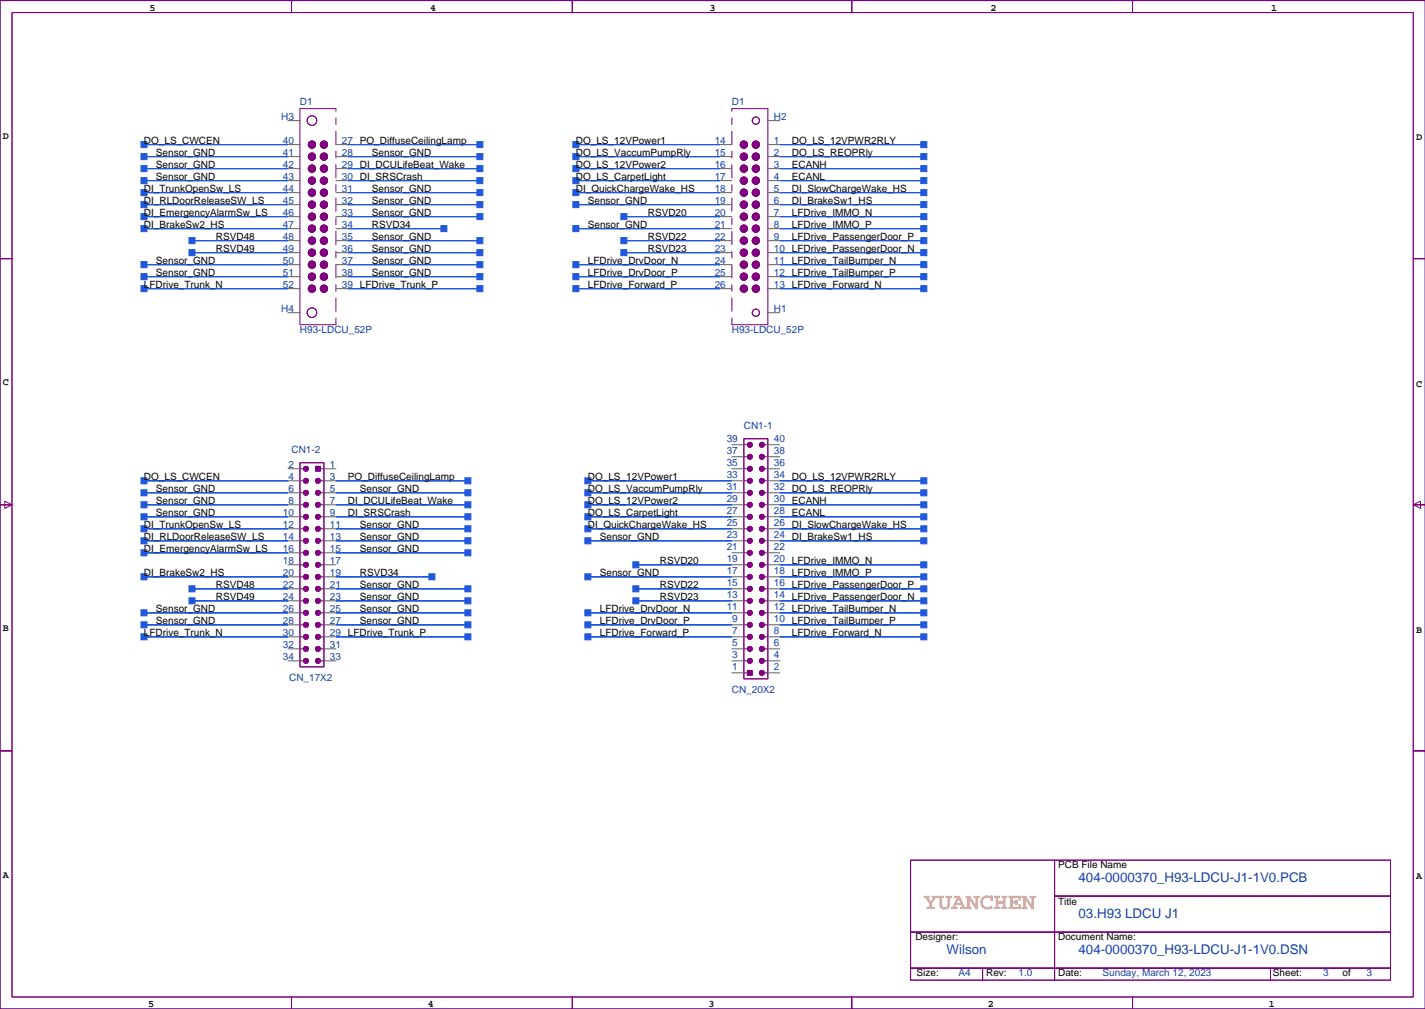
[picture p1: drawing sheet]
<svg xmlns="http://www.w3.org/2000/svg" width="302mm" height="213mm" viewBox="0 0 302 213" stroke-linecap="round" stroke-linejoin="round" font-family="sans-serif">
<path d="M301.7 .1h-301.7v213.3h301.7" fill="none" stroke="#000080" stroke-width=".21"/>
<g fill="none" stroke="#800080" stroke-width=".21">
<path d="M2.5 2.7h296.6v208.2h-296.6zM301.7 .1h-62v2.6v-2.6h-59.4v2.6v-2.6h-59.2v2.6v-2.6h-59.4v2.6v-2.6h-61.7v54.6h2.5h-2.5v52.1h2.5l-1.5 .7v-1.5l1.5 .8h-2.5v52h2.5h-2.5v54.6h61.7v-2.5v2.5h59.4v-2.5v2.5h59.2v-2.5v2.5h59.4v-2.5v2.5h62M71.1 23h-7.6v45.7h7.6M154.9 23h7.6v45.7h-7.6M301.7 54.7h-2.6h2.6M63.5 97.9h5.1v43.2h-5.1zM63.5 99.2h.7M66.8 98.6h1v1.1h-1zM67.8 99.2h.8M157.4 92.8h5.1v50.8h-5.1zM157.4 99.2h.8M157.4 94.1h.8"/>
<path d="M157.4 96.6h.8M161.8 99.2h.7M161.8 94.1h.7M161.8 96.6h.7M63.5 101.7h.7M63.5 104.2h.7M63.5 106.8h.7M63.5 109.3h.7M63.5 111.9h.7M63.5 114.4h.7M63.5 116.9h.7M63.5 119.5h.7"/>
<path d="M67.8 101.7h.8M67.8 104.2h.8M67.8 106.8h.8M67.8 109.3h.8M67.8 111.9h.8M67.8 114.4h.8M67.8 116.9h.8M67.8 119.5h.8M157.4 101.7h.8M157.4 104.2h.8M157.4 106.8h.8M157.4 109.3h.8"/>
<path d="M157.4 111.9h.8M157.4 114.4h.8M157.4 116.9h.8M157.4 119.5h.8M161.8 101.7h.7M161.8 104.2h.7M161.8 106.8h.7M161.8 109.3h.7M161.8 111.9h.7M161.8 114.4h.7M161.8 116.9h.7M161.8 119.5h.7"/>
<path d="M299.1 106.8l1.6-.8v1.5l-1.6-.7h2.6zM63.5 139.8h.7M63.5 137.2h.7M63.5 134.7h.7M63.5 132.2h.7M63.5 129.6h.7M63.5 127.1h.7M63.5 124.6h.7M63.5 122h.7M67.8 139.8h.8M67.8 137.2h.8M67.8 134.7h.8"/>
<path d="M67.8 132.2h.8M67.8 129.6h.8M67.8 127.1h.8M67.8 124.6h.8M67.8 122h.8M157.4 139.8h.8M157.4 137.2h.8M157.4 134.7h.8M157.4 132.2h.8M157.4 129.6h.8M157.4 127.1h.8M157.4 124.6h.8"/>
<path d="M157.4 122h.8M161.8 139.8h.7M161.8 137.2h.7M161.8 134.7h.7M161.8 132.2h.7M161.8 129.6h.7M161.8 127.1h.7M161.8 124.6h.7M161.8 122h.7M157.4 142.3h.8M158.2 141.8h1v1h-1zM161.8 142.3h.7"/>
<path d="M301.7 158.8h-2.6h2.6M192.7 181.9h30.5v15.3h-30.5zM192.7 197.2h30.5v7.6h-30.5zM223.2 189.6h71.1v7.6h-71.1zM223.2 197.2h71.1v7.6h-71.1zM223.2 181.9h71.1v7.7h-71.1zM192.7 204.8h15.3v2.5h-15.3zM208 204.8h15.2v2.5h-15.2zM223.2 204.8h45.7v2.5h-45.7zM268.9 204.8h25.4v2.5h-25.4z"/>
<circle cx="66" cy="35.7" r=".76"/>
<circle cx="66" cy="38.2" r=".76"/>
<circle cx="66" cy="33.1" r=".76"/>
<circle cx="66" cy="30.6" r=".76"/>
<circle cx="66" cy="25.5" r="1.02"/>
<circle cx="68.6" cy="35.7" r=".76"/>
<circle cx="68.6" cy="38.2" r=".76"/>
<circle cx="68.6" cy="33.1" r=".76"/>
<circle cx="68.6" cy="30.6" r=".76"/>
<circle cx="157.4" cy="35.7" r=".76"/>
<circle cx="157.4" cy="38.2" r=".76"/>
<circle cx="157.4" cy="33.1" r=".76"/>
<circle cx="157.4" cy="30.6" r=".76"/>
<circle cx="160" cy="35.7" r=".76"/>
<circle cx="160" cy="25.5" r=".76"/>
<circle cx="160" cy="38.2" r=".76"/>
<circle cx="160" cy="33.1" r=".76"/>
<circle cx="160" cy="30.6" r=".76"/>
<circle cx="66" cy="40.7" r=".76"/>
<circle cx="66" cy="50.9" r=".76"/>
<circle cx="66" cy="48.4" r=".76"/>
<circle cx="66" cy="56" r=".76"/>
<circle cx="66" cy="43.3" r=".76"/>
<circle cx="66" cy="45.8" r=".76"/>
<circle cx="66" cy="53.4" r=".76"/>
<circle cx="66" cy="58.5" r=".76"/>
<circle cx="68.6" cy="40.7" r=".76"/>
<circle cx="68.6" cy="48.4" r=".76"/>
<circle cx="68.6" cy="50.9" r=".76"/>
<circle cx="68.6" cy="56" r=".76"/>
<circle cx="68.6" cy="43.3" r=".76"/>
<circle cx="68.6" cy="45.8" r=".76"/>
<circle cx="68.6" cy="58.5" r=".76"/>
<circle cx="68.6" cy="53.4" r=".76"/>
<circle cx="157.4" cy="40.7" r=".76"/>
<circle cx="157.4" cy="43.3" r=".76"/>
<circle cx="157.4" cy="50.9" r=".76"/>
<circle cx="157.4" cy="48.4" r=".76"/>
<circle cx="157.4" cy="56" r=".76"/>
<circle cx="157.4" cy="58.5" r=".76"/>
<circle cx="157.4" cy="45.8" r=".76"/>
<circle cx="157.4" cy="53.4" r=".76"/>
<circle cx="160" cy="40.7" r=".76"/>
<circle cx="160" cy="50.9" r=".76"/>
<circle cx="160" cy="56" r=".76"/>
<circle cx="160" cy="43.3" r=".76"/>
<circle cx="160" cy="48.4" r=".76"/>
<circle cx="160" cy="58.5" r=".76"/>
<circle cx="160" cy="45.8" r=".76"/>
<circle cx="160" cy="53.4" r=".76"/>
<circle cx="66" cy="61.1" r=".76"/>
<circle cx="66" cy="66.1" r="1.02"/>
<circle cx="68.6" cy="61.1" r=".76"/>
<circle cx="157.4" cy="61.1" r=".76"/>
<circle cx="160" cy="61.1" r=".76"/>
<circle cx="160" cy="66.1" r=".76"/>
<circle cx="64.8" cy="99.2" r=".51"/>
<circle cx="158.7" cy="94.1" r=".51"/>
<circle cx="158.7" cy="96.6" r=".51"/>
<circle cx="158.7" cy="99.2" r=".51"/>
<circle cx="161.3" cy="94.1" r=".51"/>
<circle cx="161.3" cy="96.6" r=".51"/>
<circle cx="161.3" cy="99.2" r=".51"/>
<circle cx="64.8" cy="114.4" r=".51"/>
<circle cx="64.8" cy="101.7" r=".51"/>
<circle cx="64.8" cy="106.8" r=".51"/>
<circle cx="64.8" cy="104.2" r=".51"/>
<circle cx="64.8" cy="109.3" r=".51"/>
<circle cx="64.8" cy="116.9" r=".51"/>
<circle cx="64.8" cy="119.5" r=".51"/>
<circle cx="64.8" cy="111.9" r=".51"/>
<circle cx="67.3" cy="106.8" r=".51"/>
<circle cx="67.3" cy="101.7" r=".51"/>
<circle cx="67.3" cy="114.4" r=".51"/>
<circle cx="67.3" cy="104.2" r=".51"/>
<circle cx="67.3" cy="109.3" r=".51"/>
<circle cx="67.3" cy="116.9" r=".51"/>
<circle cx="67.3" cy="119.5" r=".51"/>
<circle cx="67.3" cy="111.9" r=".51"/>
<circle cx="158.7" cy="106.8" r=".51"/>
<circle cx="158.7" cy="114.4" r=".51"/>
<circle cx="158.7" cy="101.7" r=".51"/>
<circle cx="158.7" cy="104.2" r=".51"/>
<circle cx="158.7" cy="109.3" r=".51"/>
<circle cx="158.7" cy="116.9" r=".51"/>
<circle cx="158.7" cy="111.9" r=".51"/>
<circle cx="158.7" cy="119.5" r=".51"/>
<circle cx="161.3" cy="114.4" r=".51"/>
<circle cx="161.3" cy="106.8" r=".51"/>
<circle cx="161.3" cy="101.7" r=".51"/>
<circle cx="161.3" cy="104.2" r=".51"/>
<circle cx="161.3" cy="109.3" r=".51"/>
<circle cx="161.3" cy="116.9" r=".51"/>
<circle cx="161.3" cy="111.9" r=".51"/>
<circle cx="161.3" cy="119.5" r=".51"/>
<circle cx="64.8" cy="122" r=".51"/>
<circle cx="64.8" cy="129.6" r=".51"/>
<circle cx="64.8" cy="134.7" r=".51"/>
<circle cx="64.8" cy="127.1" r=".51"/>
<circle cx="64.8" cy="124.6" r=".51"/>
<circle cx="64.8" cy="139.8" r=".51"/>
<circle cx="64.8" cy="132.2" r=".51"/>
<circle cx="64.8" cy="137.2" r=".51"/>
<circle cx="67.3" cy="122" r=".51"/>
<circle cx="67.3" cy="129.6" r=".51"/>
<circle cx="67.3" cy="134.7" r=".51"/>
<circle cx="67.3" cy="127.1" r=".51"/>
<circle cx="67.3" cy="124.6" r=".51"/>
<circle cx="67.3" cy="139.8" r=".51"/>
<circle cx="67.3" cy="132.2" r=".51"/>
<circle cx="67.3" cy="137.2" r=".51"/>
<circle cx="158.7" cy="122" r=".51"/>
<circle cx="158.7" cy="129.6" r=".51"/>
<circle cx="158.7" cy="134.7" r=".51"/>
<circle cx="158.7" cy="127.1" r=".51"/>
<circle cx="158.7" cy="124.6" r=".51"/>
<circle cx="158.7" cy="139.8" r=".51"/>
<circle cx="158.7" cy="132.2" r=".51"/>
<circle cx="158.7" cy="137.2" r=".51"/>
<circle cx="161.3" cy="122" r=".51"/>
<circle cx="161.3" cy="134.7" r=".51"/>
<circle cx="161.3" cy="137.2" r=".51"/>
<circle cx="161.3" cy="129.6" r=".51"/>
<circle cx="161.3" cy="127.1" r=".51"/>
<circle cx="161.3" cy="124.6" r=".51"/>
<circle cx="161.3" cy="139.8" r=".51"/>
<circle cx="161.3" cy="132.2" r=".51"/>
<circle cx="161.3" cy="142.3" r=".51"/>
</g>
<g fill="#800080" stroke="#800080" stroke-width=".21">
<path d="M66.8 98.6h1v1.1h-1z" fill-rule="evenodd"/>
<path d="M158.2 141.8h1v1h-1z" fill-rule="evenodd"/>
<circle cx="64.8" cy="127.1" r=".51"/>
<circle cx="64.8" cy="134.7" r=".51"/>
<circle cx="64.8" cy="139.8" r=".51"/>
<circle cx="64.8" cy="129.6" r=".51"/>
<circle cx="64.8" cy="124.6" r=".51"/>
<circle cx="64.8" cy="132.2" r=".51"/>
<circle cx="64.8" cy="137.2" r=".51"/>
<circle cx="67.3" cy="127.1" r=".51"/>
<circle cx="67.3" cy="134.7" r=".51"/>
<circle cx="67.3" cy="139.8" r=".51"/>
<circle cx="67.3" cy="129.6" r=".51"/>
<circle cx="67.3" cy="124.6" r=".51"/>
<circle cx="67.3" cy="132.2" r=".51"/>
<circle cx="67.3" cy="137.2" r=".51"/>
<circle cx="64.8" cy="99.2" r=".51"/>
<circle cx="64.8" cy="114.4" r=".51"/>
<circle cx="64.8" cy="106.8" r=".51"/>
<circle cx="64.8" cy="116.9" r=".51"/>
<circle cx="64.8" cy="104.2" r=".51"/>
<circle cx="64.8" cy="109.3" r=".51"/>
<circle cx="64.8" cy="111.9" r=".51"/>
<circle cx="64.8" cy="122" r=".51"/>
<circle cx="64.8" cy="101.7" r=".51"/>
<circle cx="64.8" cy="119.5" r=".51"/>
<circle cx="67.3" cy="114.4" r=".51"/>
<circle cx="67.3" cy="106.8" r=".51"/>
<circle cx="67.3" cy="116.9" r=".51"/>
<circle cx="67.3" cy="104.2" r=".51"/>
<circle cx="67.3" cy="109.3" r=".51"/>
<circle cx="67.3" cy="111.9" r=".51"/>
<circle cx="67.3" cy="122" r=".51"/>
<circle cx="67.3" cy="101.7" r=".51"/>
<circle cx="67.3" cy="119.5" r=".51"/>
<circle cx="160" cy="30.6" r=".76"/>
<circle cx="157.4" cy="30.6" r=".76"/>
<circle cx="160" cy="33.1" r=".76"/>
<circle cx="157.4" cy="33.1" r=".76"/>
<circle cx="160" cy="35.7" r=".76"/>
<circle cx="157.4" cy="35.7" r=".76"/>
<circle cx="160" cy="38.2" r=".76"/>
<circle cx="157.4" cy="38.2" r=".76"/>
<circle cx="160" cy="40.7" r=".76"/>
<circle cx="157.4" cy="40.7" r=".76"/>
<circle cx="160" cy="43.3" r=".76"/>
<circle cx="157.4" cy="43.3" r=".76"/>
<circle cx="160" cy="45.8" r=".76"/>
<circle cx="157.4" cy="45.8" r=".76"/>
<circle cx="160" cy="48.4" r=".76"/>
<circle cx="157.4" cy="48.4" r=".76"/>
<circle cx="160" cy="50.9" r=".76"/>
<circle cx="157.4" cy="50.9" r=".76"/>
<circle cx="160" cy="53.4" r=".76"/>
<circle cx="157.4" cy="53.4" r=".76"/>
<circle cx="160" cy="56" r=".76"/>
<circle cx="157.4" cy="56" r=".76"/>
<circle cx="160" cy="58.5" r=".76"/>
<circle cx="157.4" cy="58.5" r=".76"/>
<circle cx="160" cy="61.1" r=".76"/>
<circle cx="157.4" cy="61.1" r=".76"/>
<circle cx="161.3" cy="94.1" r=".51"/>
<circle cx="158.7" cy="94.1" r=".51"/>
<circle cx="161.3" cy="114.4" r=".51"/>
<circle cx="161.3" cy="106.8" r=".51"/>
<circle cx="161.3" cy="96.6" r=".51"/>
<circle cx="161.3" cy="99.2" r=".51"/>
<circle cx="161.3" cy="101.7" r=".51"/>
<circle cx="161.3" cy="111.9" r=".51"/>
<circle cx="161.3" cy="116.9" r=".51"/>
<circle cx="161.3" cy="109.3" r=".51"/>
<circle cx="161.3" cy="104.2" r=".51"/>
<circle cx="158.7" cy="114.4" r=".51"/>
<circle cx="158.7" cy="106.8" r=".51"/>
<circle cx="158.7" cy="96.6" r=".51"/>
<circle cx="158.7" cy="99.2" r=".51"/>
<circle cx="158.7" cy="101.7" r=".51"/>
<circle cx="158.7" cy="111.9" r=".51"/>
<circle cx="158.7" cy="116.9" r=".51"/>
<circle cx="158.7" cy="109.3" r=".51"/>
<circle cx="158.7" cy="104.2" r=".51"/>
<circle cx="161.3" cy="142.3" r=".51"/>
<circle cx="161.3" cy="127.1" r=".51"/>
<circle cx="161.3" cy="134.7" r=".51"/>
<circle cx="161.3" cy="124.6" r=".51"/>
<circle cx="161.3" cy="137.2" r=".51"/>
<circle cx="161.3" cy="132.2" r=".51"/>
<circle cx="161.3" cy="129.6" r=".51"/>
<circle cx="161.3" cy="119.5" r=".51"/>
<circle cx="161.3" cy="139.8" r=".51"/>
<circle cx="161.3" cy="122" r=".51"/>
<circle cx="158.7" cy="127.1" r=".51"/>
<circle cx="158.7" cy="134.7" r=".51"/>
<circle cx="158.7" cy="124.6" r=".51"/>
<circle cx="158.7" cy="137.2" r=".51"/>
<circle cx="158.7" cy="132.2" r=".51"/>
<circle cx="158.7" cy="129.6" r=".51"/>
<circle cx="158.7" cy="119.5" r=".51"/>
<circle cx="158.7" cy="139.8" r=".51"/>
<circle cx="158.7" cy="122" r=".51"/>
<circle cx="68.6" cy="30.6" r=".76"/>
<circle cx="66" cy="30.6" r=".76"/>
<circle cx="68.6" cy="33.1" r=".76"/>
<circle cx="66" cy="33.1" r=".76"/>
<circle cx="68.6" cy="35.7" r=".76"/>
<circle cx="66" cy="35.7" r=".76"/>
<circle cx="68.6" cy="38.2" r=".76"/>
<circle cx="66" cy="38.2" r=".76"/>
<circle cx="68.6" cy="40.7" r=".76"/>
<circle cx="66" cy="40.7" r=".76"/>
<circle cx="68.6" cy="43.3" r=".76"/>
<circle cx="66" cy="43.3" r=".76"/>
<circle cx="68.6" cy="45.8" r=".76"/>
<circle cx="66" cy="45.8" r=".76"/>
<circle cx="68.6" cy="48.4" r=".76"/>
<circle cx="66" cy="48.4" r=".76"/>
<circle cx="68.6" cy="50.9" r=".76"/>
<circle cx="66" cy="50.9" r=".76"/>
<circle cx="68.6" cy="53.4" r=".76"/>
<circle cx="66" cy="53.4" r=".76"/>
<circle cx="68.6" cy="56" r=".76"/>
<circle cx="66" cy="56" r=".76"/>
<circle cx="68.6" cy="58.5" r=".76"/>
<circle cx="66" cy="58.5" r=".76"/>
<circle cx="68.6" cy="61.1" r=".76"/>
<circle cx="66" cy="61.1" r=".76"/>
</g>
<g fill="none" stroke="#606060" stroke-width=".21">
<path d="M60.9 30.6h2.6M60.9 33.1h2.6M60.9 35.7h2.6M60.9 38.2h2.6M60.9 25.5h2.6M71.1 30.6h2.5M71.1 33.1h2.5M71.1 35.7h2.5M71.1 38.2h2.5M152.4 30.6h2.5M152.4 33.1h2.5M152.4 35.7h2.5"/>
<path d="M152.4 38.2h2.5M162.5 30.6h2.6M162.5 33.1h2.6M162.5 35.7h2.6M162.5 38.2h2.6M162.5 25.5h2.6M60.9 40.8h2.6M60.9 43.3h2.6M60.9 45.8h2.6M60.9 48.4h2.6M60.9 50.9h2.6M60.9 53.4h2.6"/>
<path d="M60.9 56h2.6M60.9 58.5h2.6M71.1 40.8h2.5M71.1 43.3h2.5M71.1 45.8h2.5M71.1 48.4h2.5M71.1 50.9h2.5M71.1 53.4h2.5M71.1 56h2.5M71.1 58.5h2.5M152.4 40.8h2.5M152.4 43.3h2.5"/>
<path d="M152.4 45.8h2.5M152.4 48.4h2.5M152.4 50.9h2.5M152.4 53.4h2.5M152.4 56h2.5M152.4 58.5h2.5M162.5 40.8h2.6M162.5 43.3h2.6M162.5 45.8h2.6M162.5 48.4h2.6M162.5 50.9h2.6M162.5 53.4h2.6"/>
<path d="M162.5 56h2.6M162.5 58.5h2.6M60.9 61.1h2.6M60.9 66.1h2.6M71.1 61.1h2.5M152.4 61.1h2.5M162.5 61.1h2.6M162.5 66.1h2.6M60.9 99.2h2.6M68.6 99.2h2.5M154.9 99.2h2.5M154.9 96.6h2.5"/>
<path d="M154.9 94.1h2.5M162.5 99.2h2.6M162.5 96.6h2.6M162.5 94.1h2.6M60.9 101.7h2.6M60.9 104.2h2.6M60.9 106.8h2.6M60.9 109.3h2.6M60.9 111.9h2.6M60.9 114.4h2.6M60.9 116.9h2.6M60.9 119.5h2.6"/>
<path d="M68.6 101.7h2.5M68.6 104.2h2.5M68.6 106.8h2.5M68.6 109.3h2.5M68.6 111.9h2.5M68.6 114.4h2.5M68.6 116.9h2.5M68.6 119.5h2.5M154.9 101.7h2.5M154.9 104.2h2.5M154.9 106.8h2.5M154.9 109.3h2.5"/>
<path d="M154.9 111.9h2.5M154.9 114.4h2.5M154.9 116.9h2.5M154.9 119.5h2.5M162.5 101.7h2.6M162.5 104.2h2.6M162.5 106.8h2.6M162.5 109.3h2.6M162.5 111.9h2.6M162.5 114.4h2.6M162.5 116.9h2.6M162.5 119.5h2.6"/>
<path d="M60.9 122h2.6M60.9 124.6h2.6M60.9 127.1h2.6M60.9 129.6h2.6M60.9 132.2h2.6M60.9 134.7h2.6M60.9 137.2h2.6M60.9 139.8h2.6M68.6 122h2.5M68.6 124.6h2.5M68.6 127.1h2.5M68.6 129.6h2.5"/>
<path d="M68.6 132.2h2.5M68.6 134.7h2.5M68.6 137.2h2.5M68.6 139.8h2.5M154.9 122h2.5M154.9 124.6h2.5M154.9 127.1h2.5M154.9 129.6h2.5M154.9 132.2h2.5M154.9 134.7h2.5M154.9 137.2h2.5M154.9 139.8h2.5"/>
<path d="M162.5 122h2.6M162.5 124.6h2.6M162.5 127.1h2.6M162.5 129.6h2.6M162.5 132.2h2.6M162.5 134.7h2.6M162.5 137.2h2.6M162.5 139.8h2.6M154.9 142.3h2.5M162.5 142.3h2.6"/>
</g>
<path d="M71.1 68.7v-45.7M154.9 68.7v-45.7" fill="none" stroke="#800080" stroke-width=".21" stroke-dasharray="1.4 1.4 2.8 1.4"/>
<g fill="#2058dd" stroke="#2058dd" stroke-width=".21">
<path d="M132.1 45.8h20.3z" fill-rule="evenodd"/>
<path d="M131.4 45.2h1.3v1.3h-1.3z" fill-rule="evenodd"/>
<path d="M134.6 119.5h20.3z" fill-rule="evenodd"/>
<path d="M134 118.8h1.2v1.3h-1.2z" fill-rule="evenodd"/>
<path d="M165.1 106.8h30.4z" fill-rule="evenodd"/>
<path d="M194.9 106.1h1.3v1.3h-1.3z" fill-rule="evenodd"/>
<path d="M165.1 35.7h30.4z" fill-rule="evenodd"/>
<path d="M194.9 35h1.3v1.3h-1.3z" fill-rule="evenodd"/>
<path d="M132.1 50.9h20.3z" fill-rule="evenodd"/>
<path d="M131.4 50.3h1.3v1.2h-1.3z" fill-rule="evenodd"/>
<path d="M134.6 124.6h20.3z" fill-rule="evenodd"/>
<path d="M134 123.9h1.2v1.3h-1.2z" fill-rule="evenodd"/>
<path d="M121.9 35.7h30.5z" fill-rule="evenodd"/>
<path d="M121.3 35h1.2v1.3h-1.2z" fill-rule="evenodd"/>
<path d="M124.4 106.8h30.5z" fill-rule="evenodd"/>
<path d="M123.8 106.1h1.3v1.3h-1.3z" fill-rule="evenodd"/>
<path d="M121.9 33.1h30.5z" fill-rule="evenodd"/>
<path d="M121.3 32.5h1.2v1.3h-1.2z" fill-rule="evenodd"/>
<path d="M124.4 104.2h30.5z" fill-rule="evenodd"/>
<path d="M123.8 103.6h1.3v1.3h-1.3z" fill-rule="evenodd"/>
<path d="M121.9 40.8h30.5z" fill-rule="evenodd"/>
<path d="M121.3 40.1h1.2v1.3h-1.2z" fill-rule="evenodd"/>
<path d="M124.4 111.9h30.5z" fill-rule="evenodd"/>
<path d="M123.8 111.2h1.3v1.3h-1.3z" fill-rule="evenodd"/>
<path d="M121.9 38.2h30.5z" fill-rule="evenodd"/>
<path d="M121.3 37.6h1.2v1.2h-1.2z" fill-rule="evenodd"/>
<path d="M124.4 109.3h30.5z" fill-rule="evenodd"/>
<path d="M123.8 108.7h1.3v1.2h-1.3z" fill-rule="evenodd"/>
<path d="M121.9 30.6h30.5z" fill-rule="evenodd"/>
<path d="M121.3 30h1.2v1.2h-1.2z" fill-rule="evenodd"/>
<path d="M124.4 101.7h30.5z" fill-rule="evenodd"/>
<path d="M123.8 101.1h1.3v1.2h-1.3z" fill-rule="evenodd"/>
<path d="M165.1 134.7h30.4z" fill-rule="evenodd"/>
<path d="M194.9 134.1h1.3v1.2h-1.3z" fill-rule="evenodd"/>
<path d="M165.1 61.1h30.4z" fill-rule="evenodd"/>
<path d="M194.9 60.4h1.3v1.3h-1.3z" fill-rule="evenodd"/>
<path d="M165.1 132.2h30.4z" fill-rule="evenodd"/>
<path d="M194.9 131.5h1.3v1.3h-1.3z" fill-rule="evenodd"/>
<path d="M165.1 58.5h30.4z" fill-rule="evenodd"/>
<path d="M194.9 57.9h1.3v1.3h-1.3z" fill-rule="evenodd"/>
<path d="M121.9 61.1h30.5z" fill-rule="evenodd"/>
<path d="M121.3 60.4h1.2v1.3h-1.2z" fill-rule="evenodd"/>
<path d="M124.4 134.7h30.5z" fill-rule="evenodd"/>
<path d="M123.8 134.1h1.3v1.2h-1.3z" fill-rule="evenodd"/>
<path d="M165.1 119.5h30.4z" fill-rule="evenodd"/>
<path d="M194.9 118.8h1.3v1.3h-1.3z" fill-rule="evenodd"/>
<path d="M165.1 45.8h30.4z" fill-rule="evenodd"/>
<path d="M194.9 45.2h1.3v1.3h-1.3z" fill-rule="evenodd"/>
<path d="M121.9 58.5h30.5z" fill-rule="evenodd"/>
<path d="M121.3 57.9h1.2v1.3h-1.2z" fill-rule="evenodd"/>
<path d="M124.4 132.2h30.5z" fill-rule="evenodd"/>
<path d="M123.8 131.5h1.3v1.3h-1.3z" fill-rule="evenodd"/>
<path d="M121.9 56h30.5z" fill-rule="evenodd"/>
<path d="M121.3 55.4h1.2v1.2h-1.2z" fill-rule="evenodd"/>
<path d="M124.4 129.6h30.5z" fill-rule="evenodd"/>
<path d="M123.8 129h1.3v1.3h-1.3z" fill-rule="evenodd"/>
<path d="M165.1 129.6h30.4z" fill-rule="evenodd"/>
<path d="M194.9 129h1.3v1.3h-1.3z" fill-rule="evenodd"/>
<path d="M165.1 56h30.4z" fill-rule="evenodd"/>
<path d="M194.9 55.4h1.3v1.2h-1.3z" fill-rule="evenodd"/>
<path d="M165.1 104.2h30.4z" fill-rule="evenodd"/>
<path d="M194.9 103.6h1.3v1.3h-1.3z" fill-rule="evenodd"/>
<path d="M165.1 33.1h30.4z" fill-rule="evenodd"/>
<path d="M194.9 32.5h1.3v1.3h-1.3z" fill-rule="evenodd"/>
<path d="M165.1 127.1h30.4z" fill-rule="evenodd"/>
<path d="M194.9 126.5h1.3v1.2h-1.3z" fill-rule="evenodd"/>
<path d="M165.1 53.4h30.4z" fill-rule="evenodd"/>
<path d="M194.9 52.8h1.3v1.3h-1.3z" fill-rule="evenodd"/>
<path d="M165.1 124.6h30.4z" fill-rule="evenodd"/>
<path d="M194.9 123.9h1.3v1.3h-1.3z" fill-rule="evenodd"/>
<path d="M165.1 50.9h30.4z" fill-rule="evenodd"/>
<path d="M194.9 50.3h1.3v1.2h-1.3z" fill-rule="evenodd"/>
<path d="M165.1 122h30.4z" fill-rule="evenodd"/>
<path d="M194.9 121.4h1.3v1.2h-1.3z" fill-rule="evenodd"/>
<path d="M165.1 48.4h30.4z" fill-rule="evenodd"/>
<path d="M194.9 47.7h1.3v1.3h-1.3z" fill-rule="evenodd"/>
<path d="M132.1 53.4h20.3z" fill-rule="evenodd"/>
<path d="M131.4 52.8h1.3v1.3h-1.3z" fill-rule="evenodd"/>
<path d="M134.6 127.1h20.3z" fill-rule="evenodd"/>
<path d="M134 126.5h1.2v1.2h-1.2z" fill-rule="evenodd"/>
<path d="M165.1 114.4h30.4z" fill-rule="evenodd"/>
<path d="M194.9 113.8h1.3v1.2h-1.3z" fill-rule="evenodd"/>
<path d="M165.1 43.3h30.4z" fill-rule="evenodd"/>
<path d="M194.9 42.7h1.3v1.2h-1.3z" fill-rule="evenodd"/>
<path d="M165.1 111.9h30.4z" fill-rule="evenodd"/>
<path d="M194.9 111.2h1.3v1.3h-1.3z" fill-rule="evenodd"/>
<path d="M165.1 40.8h30.4z" fill-rule="evenodd"/>
<path d="M194.9 40.1h1.3v1.3h-1.3z" fill-rule="evenodd"/>
<path d="M165.1 101.7h30.4z" fill-rule="evenodd"/>
<path d="M194.9 101.1h1.3v1.2h-1.3z" fill-rule="evenodd"/>
<path d="M165.1 30.6h30.4z" fill-rule="evenodd"/>
<path d="M194.9 30h1.3v1.2h-1.3z" fill-rule="evenodd"/>
<path d="M165.1 109.3h30.4z" fill-rule="evenodd"/>
<path d="M194.9 108.7h1.3v1.2h-1.3z" fill-rule="evenodd"/>
<path d="M165.1 38.2h30.4z" fill-rule="evenodd"/>
<path d="M194.9 37.6h1.3v1.2h-1.3z" fill-rule="evenodd"/>
<path d="M30.5 134.7h30.4z" fill-rule="evenodd"/>
<path d="M29.8 134.1h1.3v1.2h-1.3z" fill-rule="evenodd"/>
<path d="M30.5 61.1h30.4z" fill-rule="evenodd"/>
<path d="M29.8 60.4h1.3v1.3h-1.3z" fill-rule="evenodd"/>
<path d="M30.5 132.2h30.4z" fill-rule="evenodd"/>
<path d="M29.8 131.5h1.3v1.3h-1.3z" fill-rule="evenodd"/>
<path d="M121.9 43.3h30.5z" fill-rule="evenodd"/>
<path d="M121.3 42.7h1.2v1.2h-1.2z" fill-rule="evenodd"/>
<path d="M121.9 48.4h30.5z" fill-rule="evenodd"/>
<path d="M121.3 47.7h1.2v1.3h-1.2z" fill-rule="evenodd"/>
<path d="M30.5 33.1h30.4z" fill-rule="evenodd"/>
<path d="M29.8 32.5h1.3v1.3h-1.3z" fill-rule="evenodd"/>
<path d="M73.6 33.1h28z" fill-rule="evenodd"/>
<path d="M100.9 32.5h1.3v1.3h-1.3z" fill-rule="evenodd"/>
<path d="M30.5 35.7h30.4z" fill-rule="evenodd"/>
<path d="M29.8 35h1.3v1.3h-1.3z" fill-rule="evenodd"/>
<path d="M30.5 38.2h30.4z" fill-rule="evenodd"/>
<path d="M29.8 37.6h1.3v1.2h-1.3z" fill-rule="evenodd"/>
<path d="M73.6 40.8h28z" fill-rule="evenodd"/>
<path d="M100.9 40.1h1.3v1.3h-1.3z" fill-rule="evenodd"/>
<path d="M73.6 43.3h28z" fill-rule="evenodd"/>
<path d="M100.9 42.7h1.3v1.2h-1.3z" fill-rule="evenodd"/>
<path d="M73.6 45.8h28z" fill-rule="evenodd"/>
<path d="M100.9 45.2h1.3v1.3h-1.3z" fill-rule="evenodd"/>
<path d="M73.6 50.9h28z" fill-rule="evenodd"/>
<path d="M100.9 50.3h1.3v1.2h-1.3z" fill-rule="evenodd"/>
<path d="M73.6 53.4h28z" fill-rule="evenodd"/>
<path d="M100.9 52.8h1.3v1.3h-1.3z" fill-rule="evenodd"/>
<path d="M30.5 56h30.4z" fill-rule="evenodd"/>
<path d="M29.8 55.4h1.3v1.2h-1.3z" fill-rule="evenodd"/>
<path d="M73.6 56h28z" fill-rule="evenodd"/>
<path d="M100.9 55.4h1.3v1.2h-1.3z" fill-rule="evenodd"/>
<path d="M30.5 58.5h30.4z" fill-rule="evenodd"/>
<path d="M29.8 57.9h1.3v1.3h-1.3z" fill-rule="evenodd"/>
<path d="M73.6 58.5h28z" fill-rule="evenodd"/>
<path d="M100.9 57.9h1.3v1.3h-1.3z" fill-rule="evenodd"/>
<path d="M124.4 122h30.5z" fill-rule="evenodd"/>
<path d="M123.8 121.4h1.3v1.2h-1.3z" fill-rule="evenodd"/>
<path d="M71.1 104.2h27.9z" fill-rule="evenodd"/>
<path d="M98.4 103.6h1.3v1.3h-1.3z" fill-rule="evenodd"/>
<path d="M71.1 111.9h27.9z" fill-rule="evenodd"/>
<path d="M98.4 111.2h1.3v1.3h-1.3z" fill-rule="evenodd"/>
<path d="M71.1 114.4h27.9z" fill-rule="evenodd"/>
<path d="M98.4 113.8h1.3v1.2h-1.3z" fill-rule="evenodd"/>
<path d="M71.1 116.9h27.9z" fill-rule="evenodd"/>
<path d="M98.4 116.3h1.3v1.3h-1.3z" fill-rule="evenodd"/>
<path d="M30.5 104.2h30.4z" fill-rule="evenodd"/>
<path d="M29.8 103.6h1.3v1.3h-1.3z" fill-rule="evenodd"/>
<path d="M30.5 106.8h30.4z" fill-rule="evenodd"/>
<path d="M29.8 106.1h1.3v1.3h-1.3z" fill-rule="evenodd"/>
<path d="M30.5 109.3h30.4z" fill-rule="evenodd"/>
<path d="M29.8 108.7h1.3v1.2h-1.3z" fill-rule="evenodd"/>
<path d="M124.4 114.4h30.5z" fill-rule="evenodd"/>
<path d="M123.8 113.8h1.3v1.2h-1.3z" fill-rule="evenodd"/>
<path d="M71.1 127.1h27.9z" fill-rule="evenodd"/>
<path d="M98.4 126.5h1.3v1.2h-1.3z" fill-rule="evenodd"/>
<path d="M71.1 129.6h27.9z" fill-rule="evenodd"/>
<path d="M98.4 129h1.3v1.3h-1.3z" fill-rule="evenodd"/>
<path d="M71.1 132.2h27.9z" fill-rule="evenodd"/>
<path d="M98.4 131.5h1.3v1.3h-1.3z" fill-rule="evenodd"/>
<path d="M71.1 124.6h27.9z" fill-rule="evenodd"/>
<path d="M98.4 123.9h1.3v1.3h-1.3z" fill-rule="evenodd"/>
<path d="M30.5 129.6h30.4z" fill-rule="evenodd"/>
<path d="M29.8 129h1.3v1.3h-1.3z" fill-rule="evenodd"/>
<path d="M71.1 106.8h27.9z" fill-rule="evenodd"/>
<path d="M98.4 106.1h1.3v1.3h-1.3z" fill-rule="evenodd"/>
<path d="M73.6 35.7h28z" fill-rule="evenodd"/>
<path d="M100.9 35h1.3v1.3h-1.3z" fill-rule="evenodd"/>
<path d="M40.6 124.6h20.3z" fill-rule="evenodd"/>
<path d="M40 123.9h1.3v1.3h-1.3z" fill-rule="evenodd"/>
<path d="M40.6 50.9h20.3z" fill-rule="evenodd"/>
<path d="M40 50.3h1.3v1.2h-1.3z" fill-rule="evenodd"/>
<path d="M71.1 122h20.3z" fill-rule="evenodd"/>
<path d="M90.8 121.4h1.3v1.2h-1.3z" fill-rule="evenodd"/>
<path d="M73.6 48.4h20.4z" fill-rule="evenodd"/>
<path d="M93.3 47.7h1.3v1.3h-1.3z" fill-rule="evenodd"/>
<path d="M30.5 111.9h30.4z" fill-rule="evenodd"/>
<path d="M29.8 111.2h1.3v1.3h-1.3z" fill-rule="evenodd"/>
<path d="M30.5 40.8h30.4z" fill-rule="evenodd"/>
<path d="M29.8 40.1h1.3v1.3h-1.3z" fill-rule="evenodd"/>
<path d="M30.5 101.7h30.4z" fill-rule="evenodd"/>
<path d="M29.8 101.1h1.3v1.2h-1.3z" fill-rule="evenodd"/>
<path d="M30.5 30.6h30.4z" fill-rule="evenodd"/>
<path d="M29.8 30h1.3v1.2h-1.3z" fill-rule="evenodd"/>
<path d="M71.1 101.7h27.9z" fill-rule="evenodd"/>
<path d="M98.4 101.1h1.3v1.2h-1.3z" fill-rule="evenodd"/>
<path d="M73.6 30.6h28z" fill-rule="evenodd"/>
<path d="M100.9 30h1.3v1.2h-1.3z" fill-rule="evenodd"/>
<path d="M71.1 134.7h27.9z" fill-rule="evenodd"/>
<path d="M98.4 134.1h1.3v1.2h-1.3z" fill-rule="evenodd"/>
<path d="M73.6 61.1h28z" fill-rule="evenodd"/>
<path d="M100.9 60.4h1.3v1.3h-1.3z" fill-rule="evenodd"/>
<path d="M30.5 116.9h30.4z" fill-rule="evenodd"/>
<path d="M29.8 116.3h1.3v1.3h-1.3z" fill-rule="evenodd"/>
<path d="M30.5 45.8h30.4z" fill-rule="evenodd"/>
<path d="M29.8 45.2h1.3v1.3h-1.3z" fill-rule="evenodd"/>
<path d="M30.5 114.4h30.4z" fill-rule="evenodd"/>
<path d="M29.8 113.8h1.3v1.2h-1.3z" fill-rule="evenodd"/>
<path d="M30.5 43.3h30.4z" fill-rule="evenodd"/>
<path d="M29.8 42.7h1.3v1.2h-1.3z" fill-rule="evenodd"/>
<path d="M71.1 109.3h27.9z" fill-rule="evenodd"/>
<path d="M98.4 108.7h1.3v1.2h-1.3z" fill-rule="evenodd"/>
<path d="M73.6 38.2h28z" fill-rule="evenodd"/>
<path d="M100.9 37.6h1.3v1.2h-1.3z" fill-rule="evenodd"/>
<path d="M30.5 122h30.4z" fill-rule="evenodd"/>
<path d="M29.8 121.4h1.3v1.2h-1.3z" fill-rule="evenodd"/>
<path d="M30.5 48.4h30.4z" fill-rule="evenodd"/>
<path d="M29.8 47.7h1.3v1.3h-1.3z" fill-rule="evenodd"/>
<path d="M40.6 127.1h20.3z" fill-rule="evenodd"/>
<path d="M40 126.5h1.3v1.2h-1.3z" fill-rule="evenodd"/>
<path d="M40.6 53.4h20.3z" fill-rule="evenodd"/>
<path d="M40 52.8h1.3v1.3h-1.3z" fill-rule="evenodd"/>
</g>
<g fill="none" stroke="#2058dd" stroke-width=".21">
<path d="M30.5 35.7h30.4M30.5 33.1h30.4M30.5 38.2h30.4M30.5 30.6h30.4M73.6 35.7h28M73.6 33.1h28M73.6 38.2h28M73.6 30.6h28M121.9 35.7h30.5M121.9 33.1h30.5M121.9 38.2h30.5M121.9 30.6h30.5"/>
<path d="M165.1 35.7h30.4M165.1 33.1h30.4M165.1 38.2h30.4M165.1 30.6h30.4M30.5 45.8h30.4M30.5 40.8h30.4M30.5 58.5h30.4M30.5 56h30.4M30.5 48.4h30.4M30.5 43.3h30.4M40.6 50.9h20.3M40.6 53.4h20.3"/>
<path d="M73.6 45.8h28M73.6 50.9h28M73.6 40.8h28M73.6 58.5h28M73.6 56h28M73.6 53.4h28M73.6 48.4h20.4M73.6 43.3h28M121.9 40.8h30.5M121.9 58.5h30.5M121.9 56h30.5M121.9 48.4h30.5"/>
<path d="M121.9 43.3h30.5M132.1 45.8h20.3M132.1 50.9h20.3M132.1 53.4h20.3M165.1 45.8h30.4M165.1 50.9h30.4M165.1 40.8h30.4M165.1 58.5h30.4M165.1 56h30.4M165.1 53.4h30.4M165.1 48.4h30.4M165.1 43.3h30.4"/>
<path d="M30.5 61.1h30.4M73.6 61.1h28M121.9 61.1h30.5M165.1 61.1h30.4M30.5 106.8h30.4M30.5 104.2h30.4M30.5 111.9h30.4M30.5 109.3h30.4M30.5 101.7h30.4M30.5 114.4h30.4M30.5 116.9h30.4M71.1 106.8h27.9"/>
<path d="M71.1 104.2h27.9M71.1 111.9h27.9M71.1 109.3h27.9M71.1 101.7h27.9M71.1 114.4h27.9M71.1 116.9h27.9M124.4 106.8h30.5M124.4 104.2h30.5M124.4 111.9h30.5M124.4 109.3h30.5M124.4 101.7h30.5M124.4 114.4h30.5"/>
<path d="M134.6 119.5h20.3M165.1 119.5h30.4M165.1 106.8h30.4M165.1 104.2h30.4M165.1 111.9h30.4M165.1 109.3h30.4M165.1 101.7h30.4M165.1 114.4h30.4M30.5 134.7h30.4M30.5 132.2h30.4M30.5 129.6h30.4M30.5 122h30.4"/>
<path d="M40.6 124.6h20.3M40.6 127.1h20.3M71.1 124.6h27.9M71.1 134.7h27.9M71.1 132.2h27.9M71.1 129.6h27.9M71.1 127.1h27.9M71.1 122h20.3M124.4 134.7h30.5M124.4 132.2h30.5M124.4 129.6h30.5M124.4 122h30.5"/>
<path d="M134.6 124.6h20.3M134.6 127.1h20.3M165.1 124.6h30.4M165.1 134.7h30.4M165.1 132.2h30.4M165.1 129.6h30.4M165.1 127.1h30.4M165.1 122h30.4"/>
</g>
<text font-size="4.9" fill="#ffad5b" x="195.5" y="192.2">YUANCHEN</text>
<g font-size="2.8" fill="#1741a1">
<text x="228.3" y="186.6">404-0000370_H93-LDCU-J1-1V0.PCB</text>
<text x="228.3" y="194.3">03.H93 LDCU J1</text>
<text x="200.4" y="201.9">Wilson</text>
<text x="228.3" y="201.9">404-0000370_H93-LDCU-J1-1V0.DSN</text>
</g>
<g font-size="2.1">
<text x="31.6" y="2.3">5</text>
<text x="91" y="2.3">4</text>
<text x="150.2" y="2.3">3</text>
<text x="209.6" y="2.3">2</text>
<text x="269.1" y="2.3">1</text>
<text x=".6" y="29.5">D</text>
<text x="299.8" y="29.7">D</text>
<text x="30.5" y="30.5">DO_LS_CWCEN</text>
<text x="33" y="33.1">Sensor_GND</text>
<text x="33" y="35.6">Sensor_GND</text>
<text x="78.7" y="33.1">Sensor_GND</text>
<text x="121.9" y="35.6">DO_LS_12VPower2</text>
<text x="121.9" y="33.1">DO_LS_VaccumPumpRly</text>
<text x="121.9" y="30.5">DO_LS_12VPower1</text>
<text x="167.6" y="35.6">ECANH</text>
<text x="167.6" y="33.1">DO_LS_REOPRly</text>
<text x="167.6" y="30.5">DO_LS_12VPWR2RLY</text>
<text x="30.5" y="40.7">DI_TrunkOpenSw_LS</text>
<text x="33" y="38.1">Sensor_GND</text>
<text x="78.7" y="40.7">Sensor_GND</text>
<text x="121.9" y="40.7">DI_QuickChargeWake_HS</text>
<text x="121.9" y="38.1">DO_LS_CarpetLight</text>
<text x="167.6" y="40.7">DI_SlowChargeWake_HS</text>
<text x="167.6" y="38.1">ECANL</text>
<text x="30.5" y="45.7">DI_EmergencyAlarmSw_LS</text>
<text x="30.5" y="43.2">DI_RLDoorReleaseSW_LS</text>
<text x="78.7" y="43.2">Sensor_GND</text>
<text x="78.7" y="45.7">Sensor_GND</text>
<text x="124.4" y="43.2">Sensor_GND</text>
<text x="137.1" y="45.7">RSVD20</text>
<text x="167.6" y="45.7">LFDrive_IMMO_N</text>
<text x="167.6" y="43.2">DI_BrakeSw1_HS</text>
<text x="30.5" y="48.3">DI_BrakeSw2_HS</text>
<text x="45.7" y="50.8">RSVD48</text>
<text x="45.7" y="53.4">RSVD49</text>
<text x="78.7" y="50.8">Sensor_GND</text>
<text x="78.7" y="53.4">Sensor_GND</text>
<text x="78.7" y="48.3">RSVD34</text>
<text x="124.4" y="48.3">Sensor_GND</text>
<text x="137.1" y="50.8">RSVD22</text>
<text x="137.1" y="53.4">RSVD23</text>
<text x="167.6" y="50.8">LFDrive_PassengerDoor_P</text>
<text x="167.6" y="48.3">LFDrive_IMMO_P</text>
<text x="33" y="55.9">Sensor_GND</text>
<text x="33" y="58.4">Sensor_GND</text>
<text x="78.7" y="55.9">Sensor_GND</text>
<text x="78.7" y="58.4">Sensor_GND</text>
<text x="124.4" y="58.4">LFDrive_DrvDoor_P</text>
<text x="124.4" y="55.9">LFDrive_DrvDoor_N</text>
<text x="30.5" y="61">LFDrive_Trunk_N</text>
<text x="124.4" y="61">LFDrive_Forward_P</text>
<text x=".6" y="81.5">C</text>
<text x="299.8" y="81.8">C</text>
<text x="30.5" y="101.6">DO_LS_CWCEN</text>
<text x="73.6" y="101.6">PO_DiffuseCeilingLamp</text>
<text x="124.4" y="101.6">DO_LS_12VPower1</text>
<text x="167.6" y="101.6">DO_LS_12VPWR2RLY</text>
<text x="33" y="104.2">Sensor_GND</text>
<text x="33" y="106.7">Sensor_GND</text>
<text x="73.6" y="106.7">DI_DCULifeBeat_Wake</text>
<text x="76.2" y="104.2">Sensor_GND</text>
<text x="124.4" y="106.7">DO_LS_12VPower2</text>
<text x="124.4" y="104.2">DO_LS_VaccumPumpRly</text>
<text x="167.6" y="106.7">ECANH</text>
<text x="167.6" y="104.2">DO_LS_REOPRly</text>
<text x="30.5" y="111.8">DI_TrunkOpenSw_LS</text>
<text x="33" y="109.2">Sensor_GND</text>
<text x="73.6" y="109.2">DI_SRSCrash</text>
<text x="76.2" y="111.8">Sensor_GND</text>
<text x="124.4" y="111.8">DI_QuickChargeWake_HS</text>
<text x="124.4" y="109.2">DO_LS_CarpetLight</text>
<text x="167.6" y="111.8">DI_SlowChargeWake_HS</text>
<text x="167.6" y="109.2">ECANL</text>
<text x="30.5" y="116.9">DI_EmergencyAlarmSw_LS</text>
<text x="30.5" y="114.3">DI_RLDoorReleaseSW_LS</text>
<text x="76.2" y="114.3">Sensor_GND</text>
<text x="76.2" y="116.9">Sensor_GND</text>
<text x="127" y="114.3">Sensor_GND</text>
<text x="139.7" y="119.4">RSVD20</text>
<text x="167.6" y="119.4">LFDrive_IMMO_N</text>
<text x="167.6" y="114.3">DI_BrakeSw1_HS</text>
<text x="30.5" y="121.9">DI_BrakeSw2_HS</text>
<text x="45.7" y="124.5">RSVD48</text>
<text x="76.2" y="124.5">Sensor_GND</text>
<text x="76.2" y="121.9">RSVD34</text>
<text x="127" y="121.9">Sensor_GND</text>
<text x="139.7" y="124.5">RSVD22</text>
<text x="167.6" y="124.5">LFDrive_PassengerDoor_P</text>
<text x="167.6" y="121.9">LFDrive_IMMO_P</text>
<text x="33" y="129.5">Sensor_GND</text>
<text x="45.7" y="127">RSVD49</text>
<text x="76.2" y="127">Sensor_GND</text>
<text x="76.2" y="129.5">Sensor_GND</text>
<text x="127" y="129.5">LFDrive_DrvDoor_N</text>
<text x="139.7" y="127">RSVD23</text>
<text x="167.6" y="129.5">LFDrive_TailBumper_N</text>
<text x="167.6" y="127">LFDrive_PassengerDoor_N</text>
<text x=".6" y="133.6">B</text>
<text x="30.5" y="134.6">LFDrive_Trunk_N</text>
<text x="33" y="132.1">Sensor_GND</text>
<text x="76.2" y="132.1">Sensor_GND</text>
<text x="127" y="134.6">LFDrive_Forward_P</text>
<text x="127" y="132.1">LFDrive_DrvDoor_P</text>
<text x="167.6" y="134.6">LFDrive_Forward_N</text>
<text x="167.6" y="132.1">LFDrive_TailBumper_P</text>
<text x="299.8" y="133.8">B</text>
<text x=".6" y="185.6">A</text>
<text x="224" y="183.6">PCB File Name</text>
<text x="299.8" y="185.9">A</text>
<text x="224" y="191.5">Title</text>
<text x="193.8" y="198.9">Designer:</text>
<text x="224" y="198.9">Document Name:</text>
<text x="194" y="206.5">Size:</text>
<text x="208.7" y="206.5">Rev:</text>
<text x="224" y="206.5">Date:</text>
<text x="269.4" y="206.5">Sheet:</text>
<text x="284.2" y="206.5">of</text>
<text x="31.4" y="213.1">5</text>
<text x="90.5" y="213.1">4</text>
<text x="150" y="213.1">3</text>
<text x="209.1" y="213.1">2</text>
<text x="268.5" y="213.1">1</text>
</g>
<g font-size="2.1" fill="#1741a1">
<text x="63.5" y="22.1">D1</text>
<text x="154.9" y="22.1">D1</text>
<text x="59.5" y="25.4">H3</text>
<text x="163.8" y="25.4">H2</text>
<text x="59.9" y="35.6">42</text>
<text x="59.9" y="33.1">41</text>
<text x="59.9" y="30.5">40</text>
<text x="72.4" y="35.6">29 DI_DCULifeBeat_Wake</text>
<text x="72.4" y="33.1">28</text>
<text x="72.4" y="30.5">27 PO_DiffuseCeilingLamp</text>
<text x="151.3" y="35.6">16</text>
<text x="151.3" y="33.1">15</text>
<text x="151.3" y="30.5">14</text>
<text x="163.8" y="35.6">3</text>
<text x="163.8" y="33.1">2</text>
<text x="163.8" y="30.5">1</text>
<text x="59.9" y="40.7">44</text>
<text x="59.9" y="38.1">43</text>
<text x="72.4" y="40.7">31</text>
<text x="72.4" y="38.1">30 DI_SRSCrash</text>
<text x="151.3" y="40.7">18</text>
<text x="151.3" y="38.1">17</text>
<text x="163.8" y="40.7">5</text>
<text x="163.8" y="38.1">4</text>
<text x="59.9" y="45.7">46</text>
<text x="59.9" y="43.2">45</text>
<text x="72.4" y="45.7">33</text>
<text x="72.4" y="43.2">32</text>
<text x="151.3" y="45.7">20</text>
<text x="151.3" y="43.2">19</text>
<text x="163.8" y="45.7">7</text>
<text x="163.8" y="43.2">6</text>
<text x="59.9" y="53.4">49</text>
<text x="59.9" y="50.8">48</text>
<text x="59.9" y="48.3">47</text>
<text x="72.4" y="53.4">36</text>
<text x="72.4" y="50.8">35</text>
<text x="72.4" y="48.3">34</text>
<text x="151.3" y="53.4">23</text>
<text x="151.3" y="50.8">22</text>
<text x="151.3" y="48.3">21</text>
<text x="163.8" y="53.4">10 LFDrive_PassengerDoor_N</text>
<text x="163.8" y="50.8">9</text>
<text x="163.8" y="48.3">8</text>
<text x="59.9" y="58.4">51</text>
<text x="59.9" y="55.9">50</text>
<text x="72.4" y="58.4">38</text>
<text x="72.4" y="55.9">37</text>
<text x="151.3" y="58.4">25</text>
<text x="151.3" y="55.9">24</text>
<text x="163.8" y="58.4">12 LFDrive_TailBumper_P</text>
<text x="163.8" y="55.9">11 LFDrive_TailBumper_N</text>
<text x="59.9" y="61">52</text>
<text x="72.4" y="61">39 LFDrive_Trunk_P</text>
<text x="151.3" y="61">26</text>
<text x="163.8" y="61">13 LFDrive_Forward_N</text>
<text x="59.5" y="66.1">H4</text>
<text x="63.5" y="70.4">H93-LDCU_52P</text>
<text x="154.9" y="70.4">H93-LDCU_52P</text>
<text x="163.8" y="66.1">H1</text>
<text x="61.7" y="95.8">CN1-2</text>
<text x="153.8" y="93.4">39</text>
<text x="153.8" y="95.9">37</text>
<text x="157.4" y="90.7">CN1-1</text>
<text x="163.8" y="93.4">40</text>
<text x="163.8" y="95.9">38</text>
<text x="61" y="101.6">4</text>
<text x="61" y="99.1">2</text>
<text x="69.8" y="101.6">3</text>
<text x="69.8" y="99.1">1</text>
<text x="153.8" y="98.5">35</text>
<text x="153.8" y="101">33</text>
<text x="163.8" y="98.5">36</text>
<text x="163.8" y="101">34</text>
<text x="61" y="106.7">8</text>
<text x="61" y="104.2">6</text>
<text x="69.8" y="106.7">7</text>
<text x="69.8" y="104.2">5</text>
<text x="153.8" y="103.6">31</text>
<text x="153.8" y="106.1">29</text>
<text x="163.8" y="103.6">32</text>
<text x="163.8" y="106.1">30</text>
<text x="59.9" y="111.8">12</text>
<text x="59.9" y="109.2">10</text>
<text x="69.8" y="111.8">11</text>
<text x="69.8" y="109.2">9</text>
<text x="153.8" y="108.6">27</text>
<text x="153.8" y="111.2">25</text>
<text x="153.8" y="113.7">23</text>
<text x="163.8" y="108.6">28</text>
<text x="163.8" y="111.2">26</text>
<text x="163.8" y="113.7">24</text>
<text x="59.9" y="119.4">18</text>
<text x="59.9" y="116.9">16</text>
<text x="59.9" y="114.3">14</text>
<text x="69.8" y="119.4">17</text>
<text x="69.8" y="116.9">15</text>
<text x="69.8" y="114.3">13</text>
<text x="153.8" y="116.3">21</text>
<text x="153.8" y="118.8">19</text>
<text x="163.8" y="116.3">22</text>
<text x="163.8" y="118.8">20</text>
<text x="59.9" y="124.5">22</text>
<text x="59.9" y="121.9">20</text>
<text x="69.8" y="124.5">21</text>
<text x="69.8" y="121.9">19</text>
<text x="153.8" y="121.3">17</text>
<text x="153.8" y="123.9">15</text>
<text x="163.8" y="121.3">18</text>
<text x="163.8" y="123.9">16</text>
<text x="59.9" y="129.5">26</text>
<text x="59.9" y="127">24</text>
<text x="69.8" y="129.5">25</text>
<text x="69.8" y="127">23</text>
<text x="153.8" y="126.4">13</text>
<text x="153.8" y="129">11</text>
<text x="155" y="131.5">9</text>
<text x="163.8" y="126.4">14</text>
<text x="163.8" y="129">12</text>
<text x="163.8" y="131.5">10</text>
<text x="59.9" y="137.2">32</text>
<text x="59.9" y="134.6">30</text>
<text x="59.9" y="132.1">28</text>
<text x="69.8" y="137.2">31</text>
<text x="69.8" y="134.6">29 LFDrive_Trunk_P</text>
<text x="69.8" y="132.1">27</text>
<text x="155" y="134">7</text>
<text x="155" y="136.6">5</text>
<text x="163.8" y="134">8</text>
<text x="163.8" y="136.6">6</text>
<text x="59.9" y="139.7">34</text>
<text x="69.8" y="139.7">33</text>
<text x="155" y="139.1">3</text>
<text x="155" y="141.7">1</text>
<text x="163.8" y="139.1">4</text>
<text x="163.8" y="141.7">2</text>
<text x="61.2" y="144">CN_17X2</text>
<text x="154.9" y="146.6">CN_20X2</text>
<text x="202.9" y="206.5">A4</text>
<text x="215.6" y="206.5">1.0</text>
<text x="233.4" y="206.5">Sunday, March 12, 2023</text>
<text x="280.1" y="206.5">3</text>
<text x="289.2" y="206.5">3</text>
</g>
</svg>
